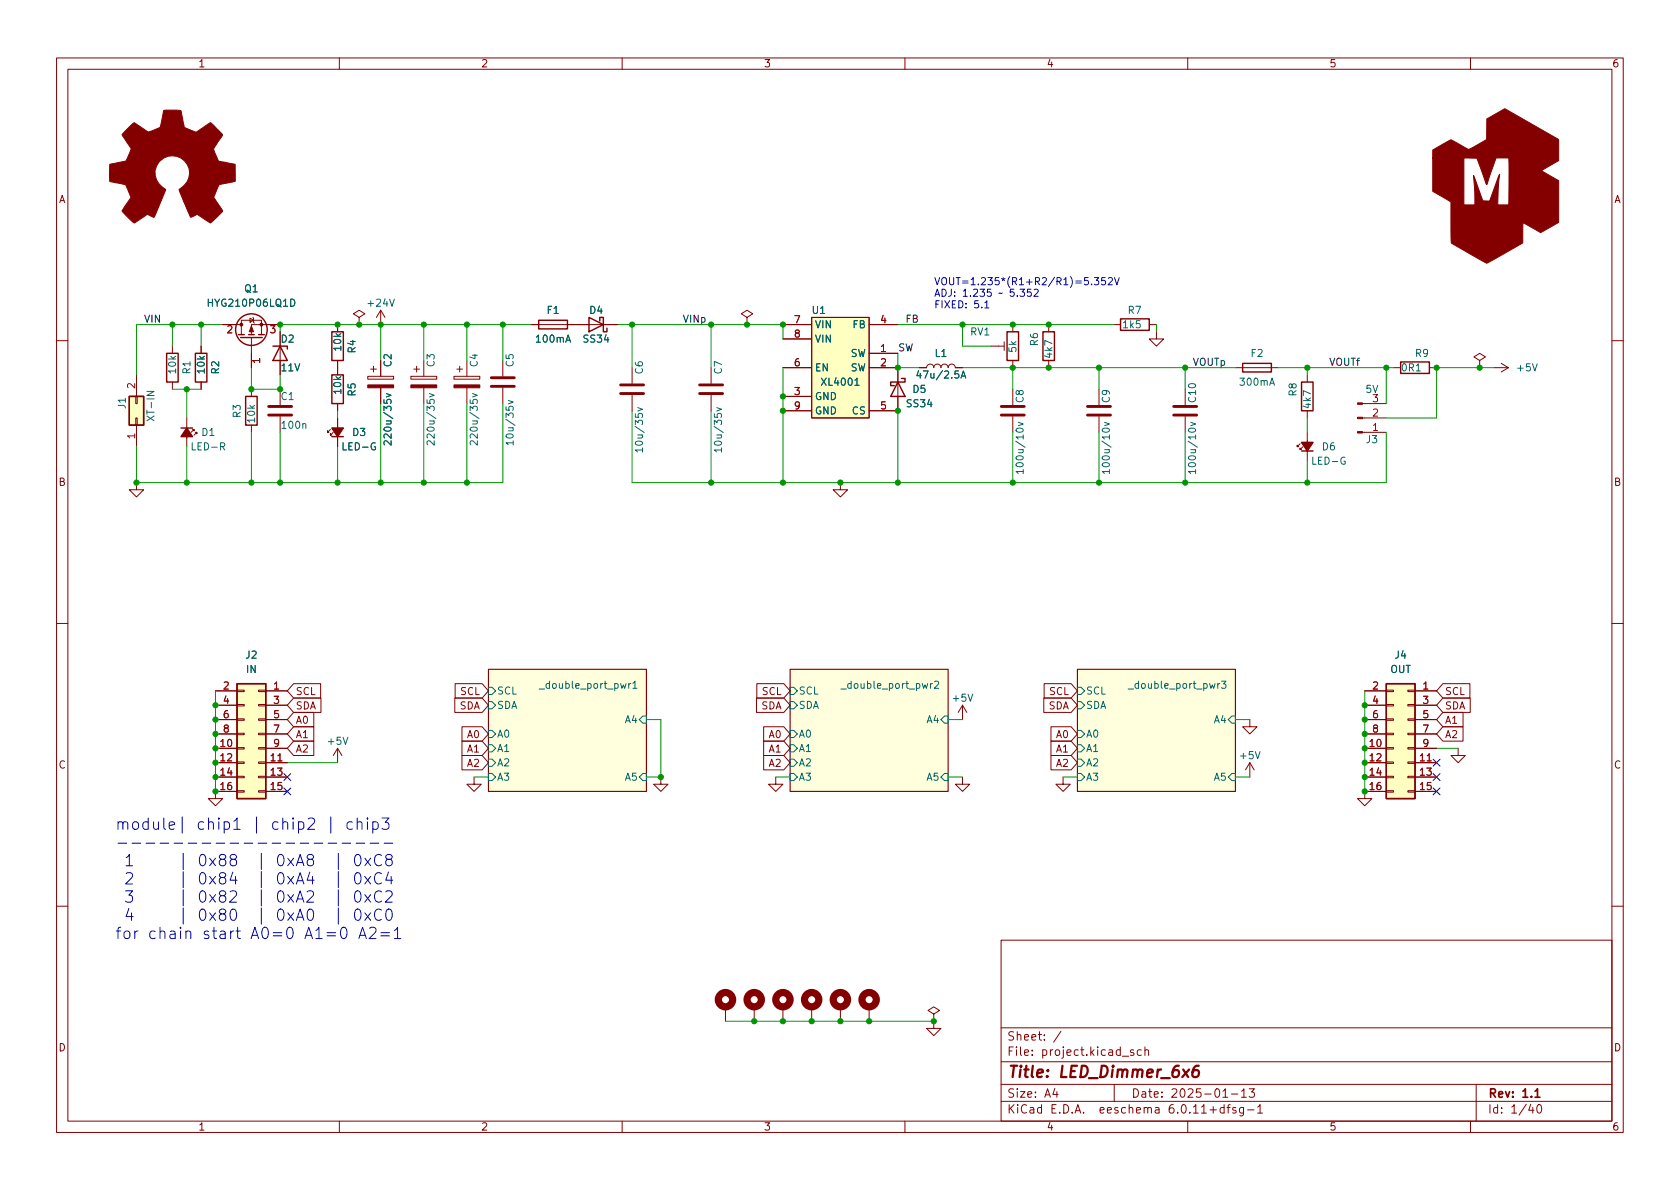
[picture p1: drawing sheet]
<svg xmlns="http://www.w3.org/2000/svg" width="297mm" height="210mm" viewBox="0 0 297 210" stroke-linecap="round" stroke-linejoin="round" font-family="sans-serif">
<g fill="none" stroke="#840000" stroke-width=".18">
<path d="M10 10.2h277v190.1h-277zM12 12.2h273v186.1h-273zM60 10.2v2M110 10.2v2M160 10.2v2M210 10.2v2M260 10.2v2M39.4 57.4h3.3M42.7 59.2v-2.6h3.5v2.6M44.2 56.3l.6 .3-.6 .4zM44.4 59.7v5.3M44.7 56.1l.1 .2v.7l.2 .1"/>
<path d="M49.5 57.4h-5.1v1.8M49.5 58.7v7.6M59.7 57.4v1.3M63.5 56.1l1-.6-1-.6-1 .6 1 .6v1.3M63.5 57.4h.1M67.3 54.9v2.5M67.3 54.9l-.8 1.2M67.3 54.9l.8 1.2M94 57.4h15.2M132.1 56.1l1-.6-1-.6-1 .6 1 .6v1.3M132.1 57.4h.1M138.4 57.4h5.1"/>
<path d="M138.4 59.9h5.1M143.5 56.1h10.2v17.8h-10.2zM153.7 57.4h5M179.1 57.4v1.3M185.4 57.4v1.3M196.8 57.4h1.3M203.2 57.4h1.3M204.5 58.7v1.2h1.2l-1.2 1.3-1.3-1.3h1.3M10 60.2h2M24 73.9h.3v1.3h-.3zM24 70.1h.3v1.3h-.3zM24.1 66.3v3.8"/>
<path d="M24.1 75.2v3.8M30.5 61.2v1.3M30.5 67.6v1.2M33 73.9v5.1M34 75.9h.3v.3v-.3l-.5 .5M34.5 76.4h.3v.3v-.3l-.5 .6M35.6 61.2v1.3M35.6 67.6v1.2M44.4 68.8v1.3M44.4 75.2v1.2M49.5 68.8v2.8M49.5 73.7v2.7"/>
<path d="M58.4 75.9l-.5 .5v-.2v.2h.3M58.9 76.4l-.5 .6v-.3v.3h.3M59.7 63.7v2.6M59.7 71.4v1.2M59.7 73.9v5.1M65 66.5h4.6v.6h-4.6zM65.5 65.3h1M66 64.8v1M67.3 63.7v2.8M67.3 68.6v2.8M72.6 66.5h4.6v.6h-4.6zM73.2 65.3h1"/>
<path d="M73.7 64.8v1M74.9 63.7v2.8M74.9 68.6v2.8M80.3 66.5h4.5v.6h-4.5zM80.8 65.3h1M81.3 64.8v1M82.5 63.7v2.8M82.5 68.6v2.8M88.9 63.7v2.8M88.9 68.6v2.8M111.8 65v2.8M111.8 69.8v2.8"/>
<path d="M125.7 65v2.8M125.7 69.8v2.8M138.4 65h5.1M138.4 70.1h5.1M138.4 72.6h5.1M153.7 65h5v7.6h-5M153.7 62.5h5M162.6 65h1.2a.64 .64 0 0 1 .7-.6 .64 .64 0 0 1 .6 .6 .64 .64 0 0 1 .6-.6 .64 .64 0 0 1 .7 .6 .64 .64 0 0 1 .6-.6 .64 .64 0 0 1 .6 .6 .64 .64 0 0 1 .7-.6 .64 .64 0 0 1 .6 .6h1.3M175.3 61.2h2.2M177.5 60.4v1.6M179.1 63.7v1.3M179.1 68.8v2.8"/>
<path d="M179.1 73.7v2.7M185.4 63.7v1.3M194.3 68.8v2.8M194.3 73.7v2.7M209.5 68.8v2.8M209.5 73.7v2.7M218.4 65h7.7M229.9 78.5l-.5 .5v-.3v.3h.2M230.4 79l-.5 .5v-.3v.3h.2M231.1 66.3v1.3M231.1 72.6v1.3M231.1 76.4v5.1"/>
<path d="M240.9 71.4h4.2M240.9 73.9h4.2M240.9 76.4h4.2M246.4 65h1.2M252.7 65h1.3M261.6 63.7l1-.6-1-.6-1 .6 1 .6v1.3M261.6 65h.1M264.2 65h2.5M265.4 64.3l1.3 .7M266.7 65l-1.3 .8M285 60.2h2M24.1 85.3v1.3h1.3l-1.3 1.3-1.2-1.3h1.2"/>
<path d="M148.6 85.3v1.3h1.3l-1.3 1.3-1.3-1.3h1.3M10 110.2h2M285 110.2h2M38.1 122.2h3.8M38.1 132.3h3.8M38.1 134.9h3.8M38.1 137.4h3.8M38.1 124.7h3.8M38.1 127.2h3.8M38.1 129.8h3.8M41.9 139.8h1.3v.3h-1.3zM41.9 137.3h1.3v.2h-1.3z"/>
<path d="M41.9 134.7h1.3v.3h-1.3zM41.9 132.2h1.3v.3h-1.3zM41.9 129.7h1.3v.2h-1.3zM41.9 127.1h1.3v.3h-1.3zM41.9 124.6h1.3v.2h-1.3zM41.9 122h1.3v.3h-1.3zM41.9 139.9h-3.8v1.3h-1.3l1.3 1.3 1.3-1.3h-1.3M45.7 139.8h1.3v.3h-1.3zM45.7 137.3h1.3v.2h-1.3zM45.7 134.7h1.3v.3h-1.3zM45.7 132.2h1.3v.3h-1.3zM45.7 129.7h1.3v.2h-1.3z"/>
<path d="M45.7 127.1h1.3v.3h-1.3zM45.7 124.6h1.3v.2h-1.3zM45.7 122h1.3v.3h-1.3zM47 122.2h3.8M47 132.3h3.8M47 134.9h3.8M47 137.4h3.8M47 139.9h3.8M47 124.7h3.8M47 127.2h3.8M47 129.8h3.8M51.9 128.5h3.6v2.6h-3.6l-1.1-1.3z"/>
<path d="M51.9 123.4h4.8v2.6h-4.8l-1.1-1.3zM51.9 131.1h3.6v2.5h-3.6l-1.1-1.3zM51.9 120.9h4.8v2.5h-4.8l-1.1-1.2zM51.9 126h3.6v2.5h-3.6l-1.1-1.3zM59.7 132.3v2.6M59.7 132.3l-.8 1.3M59.7 132.3l.8 1.3M80.4 123.4h4.8l1.2 1.3-1.2 1.3h-4.8zM80.5 120.9h4.7l1.2 1.3-1.2 1.2h-4.7zM81.7 133.6h3.5l1.2 1.3-1.2 1.2h-3.5zM81.7 128.5h3.5l1.2 1.3-1.2 1.3h-3.5zM81.7 131.1h3.5l1.2 1.2-1.2 1.3h-3.5z"/>
<path d="M83.8 137.4v1.3h1.3l-1.3 1.2-1.3-1.2h1.3M116.8 137.4v1.3h1.3l-1.3 1.2-1.2-1.2h1.2M133.8 123.4h4.8l1.1 1.3-1.1 1.3h-4.8zM133.8 120.9h4.8l1.1 1.3-1.1 1.2h-4.8zM135 128.5h3.6l1.1 1.3-1.1 1.3h-3.6zM135 131.1h3.6l1.1 1.2-1.1 1.3h-3.6zM135 133.6h3.6l1.1 1.3-1.1 1.2h-3.6zM137.2 137.4v1.3h1.2l-1.2 1.2-1.3-1.2h1.3M170.2 137.4v1.3h1.2l-1.2 1.2-1.3-1.2h1.3M170.2 124.7l-.8 1.3M170.2 124.7v2.5M170.2 124.7l.7 1.3"/>
<path d="M184.6 123.4h4.8l1.1 1.3-1.1 1.3h-4.8zM184.6 120.9h4.8l1.1 1.3-1.1 1.2h-4.8zM185.8 131.1h3.6l1.1 1.2-1.1 1.3h-3.6zM185.8 133.6h3.6l1.1 1.3-1.1 1.2h-3.6zM185.8 128.5h3.6l1.1 1.3-1.1 1.3h-3.6zM188 137.4v1.3h1.2l-1.2 1.2-1.3-1.2h1.3M221 127.2v1.3h1.2l-1.2 1.3-1.3-1.3h1.3M221 134.9l-.8 1.2M221 134.9v2.5M221 134.9l.7 1.2M241.3 122.2h3.8M241.3 132.3h3.8"/>
<path d="M241.3 134.9h3.8M241.3 137.4h3.8M241.3 124.7h3.8M241.3 127.2h3.8M241.3 129.8h3.8M245.1 139.8h1.3v.3h-1.3zM245.1 137.3h1.3v.2h-1.3zM245.1 134.7h1.3v.3h-1.3zM245.1 132.2h1.3v.3h-1.3zM245.1 129.7h1.3v.2h-1.3zM245.1 127.1h1.3v.3h-1.3zM245.1 124.6h1.3v.2h-1.3z"/>
<path d="M245.1 122h1.3v.3h-1.3zM245.1 139.9h-3.8v1.3h-1.3l1.3 1.3 1.3-1.3h-1.3M248.9 139.8h1.3v.3h-1.3zM248.9 137.3h1.3v.2h-1.3zM248.9 134.7h1.3v.3h-1.3zM248.9 132.2h1.3v.3h-1.3zM248.9 129.7h1.3v.2h-1.3zM248.9 127.1h1.3v.3h-1.3zM248.9 124.6h1.3v.2h-1.3zM248.9 122h1.3v.3h-1.3zM250.2 122.2h3.8M250.2 132.3h3.8"/>
<path d="M250.2 134.9h3.8M250.2 137.4h3.8M250.2 139.9h3.8M250.2 124.7h3.8M250.2 127.2h3.8M250.2 129.8h3.8M255.1 128.5h3.6v2.6h-3.6l-1.1-1.3zM255.1 126h3.6v2.5h-3.6l-1.1-1.3zM255.1 120.9h4.8v2.5h-4.8l-1.1-1.2zM255.1 123.4h4.8v2.6h-4.8l-1.1-1.3zM257.8 132.3v1.3h-1.3l1.3 1.3 1.3-1.3h-1.3M10 160.2h2"/>
<path d="M128.3 178v2.6M133.3 178v2.6M138.4 178v2.6M143.5 178v2.6M148.6 178v2.6M153.7 178v2.6M165.1 179.3l1-.6-1-.7-1 .7 1 .6v1.3M177 166.3h108v32h-108zM285 160.2h2M60 198.3v2M110 198.3v2M160 198.3v2"/>
<path d="M165.1 180.6v1.3h1.3l-1.3 1.2-1.3-1.2h1.3M165.1 180.6h.1M177 194.8h108M177 191.8h108M177 187.8h108M177 181.8h108M182.5 186.5v.1M182.5 185.7v.1M184.6 183.8v.1M184.6 183v.1M187.6 182.4l-1.3 1.9M197 191.8v3"/>
<path d="M201.8 185.7l-.4-.1-.3 .3v.4l.1 .3h.6M202.4 185.8l.2-.2 .4 .1 .1 .9M202.4 185.1v1.5M204.3 195.9h.6v.9M204.9 196.2l-.5 .1a.29 .29 0 0 0-.2 .2 .29 .29 0 0 0 .2 .3h.5M210 198.3v2M217.7 193.5h1.2M219.5 193l.4-.5v1.5M219.5 194h.9M220.6 196.3h1.1M220.9 192.5h.9l-.5 .6 .4 .1v.7l-.2 .1h-.4l-.2-.1M222.4 195.8l.4-.5v1.5"/>
<path d="M222.4 196.8h.8M260 198.3v2M261 191.8v6.5M271.9 195.4l.2-.1a.81 .81 0 0 1 .6 .7 .81 .81 0 0 1-.3 .8h-.2a.81 .81 0 0 1-.6-.6 .81 .81 0 0 1 .3-.8z"/>
</g>
<g fill="#ffd" stroke="#ffd" stroke-width=".18">
<path d="M139.7 118.4h27.9v21.5h-27.9z"/>
<path d="M190.5 118.4h27.9v21.5h-27.9z"/>
<path d="M86.4 118.4h27.9v21.5h-27.9z"/>
</g>
<path d="M86.4 118.4h27.9v21.5h-27.9zM139.7 118.4h27.9v21.5h-27.9zM190.5 118.4h27.9v21.5h-27.9z" fill="none" stroke="#840000" stroke-width=".2"/>
<g fill="none" stroke="#006464" stroke-width=".18">
<path d="M51.4 52.9a.64 .64 0 0 1 .7 .6 .64 .64 0 0 1-.7 .7zM68.9 52.9l.4 1.3 .4-1.3M26 69.2h1.2l-1.2 .7h1.2M39 79l.6-.1 .1-.2v-.3l-.7-.1v1.3M39.3 79l.4 .6M53.5 75l.2-.1 .3 .1 .1 .8M66.3 78.4a.59 .59 0 0 0-.7 .5 .59 .59 0 0 0 .7 .6l.1-.5h-.2M67.9 70.7v.6h.6l-.1-.1v-.5l.2-.1 .4 .1 .2 .2-.2 .4M68.3 69.6l.9 .3-.9 .3M75.5 70.7v.6h.6l-.1-.1v-.5l.2-.1 .5 .1 .1 .2-.1 .4M75.9 69.6l.9 .3-.9 .3M83.1 70.7v.6h.6l-.1-.1 .1-.5 .2-.1 .4 .1 .1 .2-.1 .4"/>
<path d="M83.5 69.6l.9 .3-.9 .3M89.5 71.9v.6l.6 .1-.1-.2v-.4l.2-.2 .4 .1 .1 .2-.1 .5M89.9 70.8l.8 .3-.8 .3M100 60.5l.5-1.3 .4 1.3M100.1 60.1h.7M112.3 73.2v.6h.6l-.1-.2 .1-.4 .2-.1 .4 .1 .1 .1-.1 .5M112.8 72.1l.8 .3-.8 .3M126.3 73.2v.6h.6l-.1-.2v-.4l.2-.1 .5 .1 .1 .1-.1 .5M126.7 72.1l.9 .3-.9 .3M151.2 67.2l.3-.3v1.2M151.2 68.1h.7M169.5 65.6h-.6l-.1 .6 .2-.1h.4l.1 .2v.4l-.2 .2-.5-.2"/>
<path d="M169.9 66.9l.4-1.3 .5 1.3M170 66.5h.6M179.8 75.8a.69 .69 0 0 1 1.1 .3 .72 .72 0 0 1-1.3-.1zM180.1 74.7l.8 .3-.8 .3M195 75.8a.69 .69 0 0 1 1.2 .3 .72 .72 0 0 1-1.3-.1zM195.3 74.7l.9 .3-.9 .3M210.2 75.8a.69 .69 0 0 1 1.2 .3 .72 .72 0 0 1-1.3-.1zM210.5 74.7l.9 .3-.9 .3M224.5 68.1l.4-1.2 .4 1.2M224.6 67.8h.6M250.4 65.6h.7M271 64.3l.4 1.3 .4-1.3"/>
<path d="M237.8 80.9a.59 .59 0 0 0-.7 .6 .59 .59 0 0 0 .7 .5l.1-.4h-.3M60.7 130.4l.4 1.2 .4-1.2M86.4 124.1h.6l.6 .6-.6 .6h-.6zM86.4 121.5h.6l.6 .7-.6 .6h-.6zM86.4 129.2h.6l.6 .6-.6 .6h-.6zM86.4 131.7h.6l.6 .6-.6 .7h-.6zM86.4 134.2h.6l.6 .7-.6 .6h-.6zM86.4 136.8h.6l.6 .6-.6 .6h-.6zM109.7 120.9l.3 .8 .2-.6 .2 .6 .3-.8M111.2 120.9v.8M111.5 120.9l-.3 .2M111.9 120.8l.4-.3v1.2"/>
<path d="M111.9 121.7h.7M113.7 126.6h.6v1.3h-.6l-.7-.7zM113.7 136.8h.6v1.2h-.6l-.7-.6zM139.7 124.1h.6l.7 .6-.7 .6h-.6zM139.7 121.5h.6l.7 .7-.7 .6h-.6zM139.7 129.2h.6l.7 .6-.7 .6h-.6zM139.7 131.7h.6l.7 .6-.7 .7h-.6zM139.7 134.2h.6l.7 .7-.7 .6h-.6zM139.7 136.8h.6l.7 .6-.7 .6h-.6zM164.5 120.9v.8M164.9 120.9l-.4 .2M165.2 120.6l.5-.1 .3 .3-.8 .9h.8"/>
<path d="M166.4 127.2l.6-.6h.6v1.3h-.6zM166.4 137.4l.6-.6h.6v1.2h-.6zM171.1 122.7l.5 1.3 .4-1.3M190.5 124.1h.6l.7 .6-.7 .6h-.6zM190.5 121.5h.6l.7 .7-.7 .6h-.6zM190.5 129.2h.6l.7 .6-.7 .6h-.6zM190.5 131.7h.6l.7 .6-.7 .7h-.6zM190.5 134.2h.6l.7 .7-.7 .6h-.6zM190.5 136.8h.6l.7 .6-.7 .6h-.6zM215.3 120.9v.8M215.7 120.9l-.4 .2M216 120.5h.8l-.5 .4 .4 .2v.5l-.2 .1-.5-.1"/>
<path d="M217.8 126.6h.6v1.3h-.6l-.6-.7zM217.8 136.8h.6v1.2h-.6l-.6-.6zM221.9 132.9l.5 1.3 .4-1.3"/>
</g>
<g fill="none" stroke="#840000" stroke-width=".25">
<path d="M42.2 59.2h1M42.5 59.7h3.9M43.9 59.2h1.1M45.7 59.2h1M58.7 58.7h2v5h-2zM95.2 56.6h5.1v1.6h-5.1zM104.1 56.1l2.6 1.3-2.6 1.3zM106 56.8v-.7h.7v2.6h.6v-.7M178.1 58.7h2v5h-2zM184.4 58.7h2v5h-2zM198.1 56.4h5.1v2h-5.1zM22.9 70.1h2.5v5.1h-2.5z"/>
<path d="M29.5 62.5h2v5.1h-2zM32 75.7h2M34.5 62.5h2.1v5.1h-2.1zM43.4 70.1h2.1v5.1h-2.1zM48.3 61.2h2.5v.5M49.5 61.2l1.3 2.5h-2.5zM58.7 66.3h2v5.1h-2zM58.7 77.2h2M158.7 67.6l1.3 2.5h-2.5zM159.4 66.9h.6v.7h-2.5v.6h.6M219.7 64.3h5.1v1.5h-5.1zM230.1 67.6h2.1v5h-2.1z"/>
<path d="M230.1 79.8h2.1M247.6 64h5.1v2h-5.1zM41.9 120.9h5.1v20.3h-5.1zM245.1 120.9h5.1v20.3h-5.1z"/>
<circle cx="44.4" cy="58.3" r="2.79"/>
</g>
<g fill="#840000" stroke="#840000" stroke-width=".18">
<path d="M253.3 26.5l3.2-1.8 2.4 1.3a1.06 1.06 0 0 0 1.6 0l2.3-1.3 .1-3.7 3.2-1.8 9.5 5.5v3.7l-3.1 1.8 3.1 1.7v7.4l-3.2 1.8-3.1-1.7-.1 3.6-6.3 3.6-6.3-3.6-.1-7.3-3.2-1.9v-5.9h5.5v8.3h2l-.3-5.2 1.7 4.5 1.2 .1 1.7-4.8-.3 5.4h2v-8.3h-2.3l-1.6 4.7-1.8-4.6-7.8-.1z"/>
<path d="M240 71.2h.9v.3h-.9z"/>
<path d="M240 73.8h.9v.2h-.9z"/>
<path d="M240 76.3h.9v.3h-.9z"/>
<path d="M80.3 68.1h4.5v.5h-4.5z"/>
<path d="M72.6 68.1h4.6v.5h-4.6z"/>
<path d="M22.6 22.7l1.1-1 2.4 1.6a4.7 4.7 0 0 0 2.2-.8l.7-3h2.9a.92 .92 0 0 1 .3 1l.4 2 2.1 .9 2.4-1.7a.97 .97 0 0 1 .8 .6l1.4 1.6-1.5 2.3v.2l.2 .6 .6 1.5 3 .6v2.9l-2.8 .6-1 2.3 1.6 2.4-1.5 1.6a.81 .81 0 0 1-.8 .5l-2.2-1.5-1.2 .5-2.1-4.9a3.1 3.1 0 0 0 1.8-3.4 3.1 3.1 0 0 0-2.9-2.5 3.1 3.1 0 0 0-3 2.4 3.1 3.1 0 0 0 1.7 3.4l.1 .1-2 4.9-1.1-.4a3.5 3.5 0 0 0-1.7 .9l-.8 .5-2.1-2a.93 .93 0 0 1 .4-.9l1.2-1.6-.9-2.1a3.7 3.7 0 0 0-1.9-.5l-1-.3v-2.8a.87 .87 0 0 1 .9-.3l2-.5 .6-1.3a.82 .82 0 0 0 0-1.2l-1.3-2.1z"/>
<path d="M44.4 57.7l.4 1h-.7z"/>
<path d="M65 68.1h4.6v.5h-4.6z"/>
<circle cx="46.2" cy="57.4" r=".25"/>
<circle cx="42.7" cy="57.4" r=".25"/>
</g>
<g fill="none" stroke="#840000" stroke-width=".51">
<path d="M47.5 73.4h4.1M47.5 71.9h4.1M86.9 68.3h4M86.9 66.8h4M109.7 69.6h4.1M109.7 68.1h4.1M123.7 69.6h4.1M123.7 68.1h4.1M177 73.4h4.1M177 71.9h4.1M192.3 73.4h4M192.3 71.9h4"/>
<path d="M207.5 73.4h4.1M207.5 71.9h4.1"/>
</g>
<g fill="#840000" stroke="#840000" stroke-width=".25">
<path d="M230.1 78.2h2.1l-1.1 1.6z"/>
<path d="M33 75.7l1 1.5h-2z"/>
<path d="M58.7 75.7h2l-1 1.5z"/>
</g>
<g fill="none" stroke="#840000" stroke-width="1.3">
<circle cx="128.3" cy="176.8" r="1.27"/>
<circle cx="133.3" cy="176.8" r="1.27"/>
<circle cx="138.4" cy="176.8" r="1.27"/>
<circle cx="143.5" cy="176.8" r="1.27"/>
<circle cx="148.6" cy="176.8" r="1.27"/>
<circle cx="153.7" cy="176.8" r="1.27"/>
</g>
<g fill="#ffffc2" stroke="#ffffc2" stroke-width=".18">
<path d="M22.9 70.1h2.5v5.1h-2.5z"/>
<path d="M41.9 120.9h5.1v20.3h-5.1z"/>
<path d="M245.1 120.9h5.1v20.3h-5.1z"/>
<path d="M143.5 56.1h10.2v17.8h-10.2z"/>
</g>
<path d="M40.3 57.7l.5-.1 .2 .4-.8 .9h.8M47.8 57.6h.8l-.4 .5 .4 .1v.5l-.2 .2-.6-.2M45.9 63.7h-1.3l.4 .4M49.1 134.6h.8M252.3 134.6h.8" fill="none" stroke="#a90000" stroke-width=".18"/>
<g fill="none" stroke="#0000c2" stroke-width=".18">
<path d="M175.2 51.1h-.6v.6l.1-.1 .5 .1 .1 .2-.1 .4-.2 .1-.4-.1M193 50.2v.2M193.5 49.1h.8l-.5 .5 .4 .1v.5l-.2 .2-.5-.2M195.4 49.1h-.6l-.1 .6 .2-.1h.5l.1 .2-.1 .4-.2 .2-.5-.2M196 49.2l.4-.1 .3 .4-.8 .9h.8M197 49.1l.5 1.3 .4-1.3M20.9 149.1h1.5M23.3 149.1h1.6M25.8 149.1h1.5M28.3 149.1h1.5M30.8 149.1h1.5M32.2 144.5v2.8"/>
<path d="M33.3 149.1h1.5M35.7 149.1h1.6M38.2 149.1h1.5M40.7 149.1h1.5M41.3 145.2l.6-.5v2M41.3 146.7h1.2M43.2 149.1h1.5M45.6 149.1h1.6M46.2 150.9v2.9M46.2 154.1v2.9M46.2 157.3v2.9M48.1 149.1h1.5"/>
<path d="M49.3 151.2a.47 .47 0 0 1 .8 .3 1.03 1.03 0 0 1-.6 1.6 1.33 1.33 0 0 1-.2-1.9zM49.3 154.4a.47 .47 0 0 1 .8 .3 1.03 1.03 0 0 1-.6 1.6 1.33 1.33 0 0 1-.2-1.9zM49.3 157.6a.47 .47 0 0 1 .8 .3 1.03 1.03 0 0 1-.6 1.6 1.33 1.33 0 0 1-.2-1.9zM50.6 149.1h1.5M53.1 149.1h1.5M55.5 149.1h1.6M58 149.1h1.5M59.8 150.9v2.9M59.8 154.1v2.9M59.8 157.3v2.9M60.5 149.1h1.5M62.9 154.5a.48 .48 0 0 1 .5-.2 .48 .48 0 0 1 .3 .4 1.03 1.03 0 0 1-.5 1.6 1.22 1.22 0 0 1-.3-1.8z"/>
<path d="M62.9 157.7a.48 .48 0 0 1 .5-.2 .48 .48 0 0 1 .3 .4 1.03 1.03 0 0 1-.5 1.6 1.22 1.22 0 0 1-.3-1.8zM63 151.2a.47 .47 0 0 1 .7 .3 1.03 1.03 0 0 1-.5 1.6 1.33 1.33 0 0 1-.2-1.9zM63 149.1h1.5M65.4 149.1h1.6M67.9 149.1h1.5M32.9 164.8a.5 .5 0 0 1 .8 .1v1.1M41.7 164.6h.8M42 164v1.7l.1 .2 .4 .1M46.2 160.6v2.8M49.3 160.8a.47 .47 0 0 1 .8 .3 1.03 1.03 0 0 1-.6 1.7 1.33 1.33 0 0 1-.2-2zM59.8 160.6v2.8M62.9 160.9a.48 .48 0 0 1 .5-.1 .48 .48 0 0 1 .3 .3 1.03 1.03 0 0 1-.5 1.7 1.22 1.22 0 0 1-.3-1.9z"/>
</g>
<g fill="none" stroke="#009600" stroke-width=".18">
<path d="M30.5 57.4v3.8M35.6 57.4v3.8M39.4 57.4h-15.3v8.9M67.3 57.4v6.3M74.9 57.4v6.3M82.5 57.4v6.3M88.9 57.4v6.3M94 57.4h-44.5v1.3M109.2 57.4h29.2v2.5M111.8 57.4v7.6M125.7 57.4v7.6M158.7 57.4h38.1"/>
<path d="M170.2 57.4v3.8h5.1M204.5 57.4v1.3M30.5 68.8h5.1M33 68.8v5.1M33 79v6.3M44.4 65v3.8h5.1v-2.5M44.4 76.4v8.9M49.5 76.4v8.9M59.7 72.6v1.3M59.7 79v6.3M67.3 71.4v13.9M74.9 71.4v13.9"/>
<path d="M82.5 71.4v13.9M88.9 71.4v13.9h-64.8v-6.3M111.8 72.6v12.7h133.3v-8.9M125.7 72.6v12.7M138.4 65v20.3M158.7 62.5v2.5h3.9M158.7 72.6v12.7M170.2 65h48.2M179.1 65v3.8M179.1 76.4v8.9M194.3 65v3.8M194.3 76.4v8.9"/>
<path d="M209.5 65v3.8M209.5 76.4v8.9M226.1 65h20.3M231.1 65v1.3M231.1 73.9v2.5M245.1 65v6.4M264.2 65h-10.2v8.9h-8.9M231.1 81.5v3.8M38.1 122.2v17.7M50.8 134.9h8.9M83.8 137.4h2.6M114.3 127.2h2.5v10.2h-2.5"/>
<path d="M137.2 137.4h2.5M167.6 137.4h2.6M167.6 127.2h2.6M188 137.4h2.5M218.4 137.4h2.6M218.4 127.2h2.6M241.3 122.2v17.7M254 132.3h3.8M128.3 180.6h36.8"/>
</g>
<path d="M50.2 139.3l1.2 1.3M50.2 136.8l1.2 1.2M51.4 139.3l-1.2 1.3M51.4 136.8l-1.2 1.2M253.4 134.3l1.2 1.2M253.4 139.3l1.2 1.3M253.4 136.8l1.2 1.2M254.6 134.3l-1.2 1.2M254.6 139.3l-1.2 1.3M254.6 136.8l-1.2 1.2" fill="none" stroke="#000084" stroke-width=".18"/>
<g fill="#009600" stroke="#009600" stroke-width=".18">
<circle cx="179.1" cy="57.4" r=".46"/>
<circle cx="138.4" cy="57.4" r=".46"/>
<circle cx="138.4" cy="72.6" r=".46"/>
<circle cx="138.4" cy="70.1" r=".46"/>
<circle cx="148.6" cy="85.3" r=".46"/>
<circle cx="138.4" cy="85.3" r=".46"/>
<circle cx="185.4" cy="57.4" r=".46"/>
<circle cx="170.2" cy="57.4" r=".46"/>
<circle cx="179.1" cy="65" r=".46"/>
<circle cx="194.3" cy="85.3" r=".46"/>
<circle cx="185.4" cy="65" r=".46"/>
<circle cx="241.3" cy="127.2" r=".46"/>
<circle cx="231.1" cy="85.3" r=".46"/>
<circle cx="241.3" cy="124.7" r=".46"/>
<circle cx="241.3" cy="129.8" r=".46"/>
<circle cx="241.3" cy="139.9" r=".46"/>
<circle cx="241.3" cy="132.3" r=".46"/>
<circle cx="241.3" cy="137.4" r=".46"/>
<circle cx="241.3" cy="134.9" r=".46"/>
<circle cx="158.7" cy="65" r=".46"/>
<circle cx="158.7" cy="72.6" r=".46"/>
<circle cx="194.3" cy="65" r=".46"/>
<circle cx="179.1" cy="85.3" r=".46"/>
<circle cx="158.7" cy="85.3" r=".46"/>
<circle cx="254" cy="65" r=".46"/>
<circle cx="209.5" cy="85.3" r=".46"/>
<circle cx="245.1" cy="65" r=".46"/>
<circle cx="231.1" cy="65" r=".46"/>
<circle cx="209.5" cy="65" r=".46"/>
<circle cx="261.6" cy="65" r=".46"/>
<circle cx="116.8" cy="137.4" r=".46"/>
<circle cx="125.7" cy="85.3" r=".46"/>
<circle cx="153.7" cy="180.6" r=".46"/>
<circle cx="148.6" cy="180.6" r=".46"/>
<circle cx="143.5" cy="180.6" r=".46"/>
<circle cx="138.4" cy="180.6" r=".46"/>
<circle cx="133.3" cy="180.6" r=".46"/>
<circle cx="165.1" cy="180.6" r=".46"/>
<circle cx="49.5" cy="68.8" r=".46"/>
<circle cx="35.6" cy="57.4" r=".46"/>
<circle cx="30.5" cy="57.4" r=".46"/>
<circle cx="33" cy="68.8" r=".46"/>
<circle cx="49.5" cy="57.4" r=".46"/>
<circle cx="132.1" cy="57.4" r=".46"/>
<circle cx="111.8" cy="57.4" r=".46"/>
<circle cx="125.7" cy="57.4" r=".46"/>
<circle cx="82.5" cy="85.3" r=".46"/>
<circle cx="74.9" cy="85.3" r=".46"/>
<circle cx="59.7" cy="85.3" r=".46"/>
<circle cx="88.9" cy="57.4" r=".46"/>
<circle cx="82.5" cy="57.4" r=".46"/>
<circle cx="74.9" cy="57.4" r=".46"/>
<circle cx="67.3" cy="57.4" r=".46"/>
<circle cx="63.5" cy="57.4" r=".46"/>
<circle cx="59.7" cy="57.4" r=".46"/>
<circle cx="38.1" cy="127.2" r=".46"/>
<circle cx="38.1" cy="124.7" r=".46"/>
<circle cx="44.4" cy="68.8" r=".46"/>
<circle cx="24.1" cy="85.3" r=".46"/>
<circle cx="67.3" cy="85.3" r=".46"/>
<circle cx="33" cy="85.3" r=".46"/>
<circle cx="49.5" cy="85.3" r=".46"/>
<circle cx="44.4" cy="85.3" r=".46"/>
<circle cx="38.1" cy="139.9" r=".46"/>
<circle cx="38.1" cy="137.4" r=".46"/>
<circle cx="38.1" cy="134.9" r=".46"/>
<circle cx="38.1" cy="132.3" r=".46"/>
<circle cx="38.1" cy="129.8" r=".46"/>
</g>
<g font-size="2.8" fill="#0000c2">
<text x="20.3" y="146.7">module|</text>
<text x="34.8" y="146.7">chip1</text>
<text x="44.6" y="146.7">|</text>
<text x="48.2" y="146.7">chip2</text>
<text x="58.1" y="146.7">|</text>
<text x="61.7" y="146.7">chip3</text>
<text x="22" y="153.2">1</text>
<text x="32.3" y="153.2">|</text>
<text x="35.9" y="153.2">0x88</text>
<text x="50.1" y="153.2">0xA8</text>
<text x="64.2" y="153.2">0xC8</text>
<text x="22" y="156.4">2</text>
<text x="22" y="159.6">3</text>
<text x="32.3" y="156.4">|</text>
<text x="32.3" y="159.6">|</text>
<text x="35.9" y="156.4">0x84</text>
<text x="35.9" y="159.6">0x82</text>
<text x="50.1" y="156.4">0xA4</text>
<text x="50.1" y="159.6">0xA2</text>
<text x="64.2" y="156.4">0xC4</text>
<text x="64.2" y="159.6">0xC2</text>
<text x="20.3" y="166.1">for</text>
<text x="22" y="162.8">4</text>
<text x="26.2" y="166.1">chain</text>
<text x="32.3" y="162.8">|</text>
<text x="35.9" y="162.8">0x80</text>
<text x="36" y="166.1">start</text>
<text x="44.6" y="166.1">A0=0</text>
<text x="50.1" y="162.8">0xA0</text>
<text x="54.3" y="166.1">A1=0</text>
<text x="63.9" y="166.1">A2=1</text>
<text x="64.2" y="162.8">0xC0</text>
</g>
<g font-size="2.8" fill="#840000">
<text x="178" y="191.2">Title:</text>
<text x="187.3" y="191.2">LED_Dimmer_6x6</text>
</g>
<g font-size="2.1" fill="#840000">
<text x="178" y="184.5">Sheet:</text>
<text x="178" y="187.2">File:</text>
<text x="184.4" y="187.2">project.kicad_sch</text>
<text x="178" y="197.4">KiCad</text>
<text x="178" y="194.6">Size:</text>
<text x="184.7" y="194.6">A4</text>
<text x="185.7" y="197.4">E.D.A.</text>
<text x="194.6" y="197.4">eeschema</text>
<text x="200" y="194.6">Date:</text>
<text x="207" y="197.4">6.0.11+dfsg-1</text>
<text x="207" y="194.6">2025-01-13</text>
<text x="263" y="194.6">Rev:</text>
<text x="263" y="197.4">Id:</text>
<text x="267.1" y="197.4">1/40</text>
<text x="269.1" y="194.6">1.1</text>
</g>
<g font-size="1.8" fill="#840000">
<text x="35" y="12.3">1</text>
<text x="85" y="12.3">2</text>
<text x="135" y="12.3">3</text>
<text x="185" y="12.3">4</text>
<text x="235" y="12.3">5</text>
<text x="285" y="12.3">6</text>
<text x="10.4" y="36.3">A</text>
<text x="285.4" y="36.3">A</text>
<text x="10.3" y="86.3">B</text>
<text x="285.3" y="86.3">B</text>
<text x="52.2" y="125.8">SDA</text>
<text x="52.2" y="123.3">SCL</text>
<text x="81.2" y="125.8">SDA</text>
<text x="81.3" y="123.3">SCL</text>
<text x="134.6" y="125.8">SDA</text>
<text x="134.6" y="123.3">SCL</text>
<text x="185.4" y="125.8">SDA</text>
<text x="185.4" y="123.3">SCL</text>
<text x="255.4" y="123.3">SCL</text>
<text x="255.4" y="125.8">SDA</text>
<text x="52.2" y="130.9">A1</text>
<text x="52.2" y="128.4">A0</text>
<text x="82.5" y="130.9">A0</text>
<text x="135.8" y="130.9">A0</text>
<text x="186.6" y="130.9">A0</text>
<text x="255.4" y="130.9">A2</text>
<text x="255.4" y="128.4">A1</text>
<text x="10.3" y="136.3">C</text>
<text x="52.2" y="133.4">A2</text>
<text x="82.5" y="136">A2</text>
<text x="82.5" y="133.4">A1</text>
<text x="135.8" y="133.4">A1</text>
<text x="135.8" y="136">A2</text>
<text x="186.6" y="133.4">A1</text>
<text x="186.6" y="136">A2</text>
<text x="285.3" y="136.3">C</text>
<text x="10.3" y="186.3">D</text>
<text x="285.3" y="186.3">D</text>
<text x="35" y="200.3">1</text>
<text x="85" y="200.3">2</text>
<text x="135" y="200.3">3</text>
<text x="185" y="200.3">4</text>
<text x="235" y="200.3">5</text>
<text x="285" y="200.3">6</text>
</g>
<g font-size="1.8" fill="#006464">
<text x="43.1" y="52.1">Q1</text>
<text x="36.5" y="54.6">HYG210P06LQ1D</text>
<text x="64.7" y="54.6">+24V</text>
<text x="96.6" y="55.9">F1</text>
<text x="104.1" y="55.9">D4</text>
<text x="143.4" y="55.9">U1</text>
<text x="144" y="58.4">VIN</text>
<text x="150.7" y="58.4">FB</text>
<text x="171.5" y="59.7">RV1</text>
<text x="198.3" y="58.4">1k5</text>
<text x="199.3" y="55.9">R7</text>
<text x="49.5" y="61">D2</text>
<text x="60.7" y="62.3" transform="rotate(-90 60.7 62.3)">10k</text>
<text x="63.3" y="62.6" transform="rotate(-90 63.3 62.6)">R4</text>
<text x="69.6" y="65" transform="rotate(-90 69.6 65)">C2</text>
<text x="77.2" y="65" transform="rotate(-90 77.2 65)">C3</text>
<text x="84.8" y="65" transform="rotate(-90 84.8 65)">C4</text>
<text x="91.2" y="65" transform="rotate(-90 91.2 65)">C5</text>
<text x="94.5" y="61">100mA</text>
<text x="102.9" y="61">SS34</text>
<text x="144" y="61">VIN</text>
<text x="150.3" y="63.5">SW</text>
<text x="165.2" y="63.5">L1</text>
<text x="180.1" y="62.5" transform="rotate(-90 180.1 62.5)">5k</text>
<text x="183.9" y="61.3" transform="rotate(-90 183.9 61.3)">R6</text>
<text x="186.4" y="63.5" transform="rotate(-90 186.4 63.5)">4k7</text>
<text x="221" y="63.5">F2</text>
<text x="250.1" y="63.5">R9</text>
<text x="31.5" y="66.3" transform="rotate(-90 31.5 66.3)">10k</text>
<text x="34" y="66.3" transform="rotate(-90 34 66.3)">R1</text>
<text x="36.6" y="66.3" transform="rotate(-90 36.6 66.3)">10k</text>
<text x="39.1" y="66.3" transform="rotate(-90 39.1 66.3)">R2</text>
<text x="49.5" y="66">11V</text>
<text x="49.5" y="71.1">C1</text>
<text x="60.7" y="69.9" transform="rotate(-90 60.7 69.9)">10k</text>
<text x="63.3" y="70.2" transform="rotate(-90 63.3 70.2)">R5</text>
<text x="114.1" y="66.3" transform="rotate(-90 114.1 66.3)">C6</text>
<text x="128" y="66.3" transform="rotate(-90 128 66.3)">C7</text>
<text x="144" y="71.1">GND</text>
<text x="144" y="66">EN</text>
<text x="145" y="68.6">XL4001</text>
<text x="150.3" y="66">SW</text>
<text x="161.2" y="69.9">D5</text>
<text x="161.8" y="67.3">47u/2.5A</text>
<text x="181.4" y="71.4" transform="rotate(-90 181.4 71.4)">C8</text>
<text x="196.6" y="71.4" transform="rotate(-90 196.6 71.4)">C9</text>
<text x="211.8" y="71.4" transform="rotate(-90 211.8 71.4)">C10</text>
<text x="219" y="68.6">300mA</text>
<text x="229.6" y="70.2" transform="rotate(-90 229.6 70.2)">R8</text>
<text x="241.3" y="69.9">5V</text>
<text x="247.6" y="66">0R1</text>
<text x="268" y="66">+5V</text>
<text x="22.6" y="72.4" transform="rotate(-90 22.6 72.4)">J1</text>
<text x="27.7" y="74.7" transform="rotate(-90 27.7 74.7)">XT-IN</text>
<text x="35.5" y="77.5">D1</text>
<text x="42.9" y="74" transform="rotate(-90 42.9 74)">R3</text>
<text x="45.5" y="75" transform="rotate(-90 45.5 75)">10k</text>
<text x="49.5" y="76.2">100n</text>
<text x="62.2" y="77.5">D3</text>
<text x="144" y="73.7">GND</text>
<text x="150.5" y="73.7">CS</text>
<text x="160.1" y="72.4">SS34</text>
<text x="232.2" y="72.4" transform="rotate(-90 232.2 72.4)">4k7</text>
<text x="33.6" y="80">LED-R</text>
<text x="60.3" y="80">LED-G</text>
<text x="69.6" y="79" transform="rotate(-90 69.6 79)">220u/35v</text>
<text x="77.2" y="79" transform="rotate(-90 77.2 79)">220u/35v</text>
<text x="84.8" y="79" transform="rotate(-90 84.8 79)">220u/35v</text>
<text x="91.2" y="79" transform="rotate(-90 91.2 79)">10u/35v</text>
<text x="114.1" y="80.3" transform="rotate(-90 114.1 80.3)">10u/35v</text>
<text x="128" y="80.3" transform="rotate(-90 128 80.3)">10u/35v</text>
<text x="231.7" y="82.6">LED-G</text>
<text x="233.6" y="80">D6</text>
<text x="241.4" y="78.7">J3</text>
<text x="181.4" y="84.1" transform="rotate(-90 181.4 84.1)">100u/10v</text>
<text x="196.6" y="84.1" transform="rotate(-90 196.6 84.1)">100u/10v</text>
<text x="211.8" y="84.1" transform="rotate(-90 211.8 84.1)">100u/10v</text>
<text x="43.3" y="116.8">J2</text>
<text x="43.4" y="119.4">IN</text>
<text x="245.8" y="119.4">OUT</text>
<text x="246.5" y="116.8">J4</text>
<text x="87.8" y="125.7">SDA</text>
<text x="87.8" y="123.2">SCL</text>
<text x="95.3" y="122.2">_double_port_pwr1</text>
<text x="141.2" y="125.7">SDA</text>
<text x="141.2" y="123.2">SCL</text>
<text x="148.6" y="122.2">_double_port_pwr2</text>
<text x="168.2" y="124.5">+5V</text>
<text x="192" y="125.7">SDA</text>
<text x="192" y="123.2">SCL</text>
<text x="199.4" y="122.2">_double_port_pwr3</text>
<text x="87.8" y="130.8">A0</text>
<text x="110.4" y="128.3">A4</text>
<text x="141.2" y="130.8">A0</text>
<text x="163.7" y="128.3">A4</text>
<text x="192" y="130.8">A0</text>
<text x="214.5" y="128.3">A4</text>
<text x="57.7" y="132.1">+5V</text>
<text x="87.8" y="133.4">A1</text>
<text x="87.8" y="135.9">A2</text>
<text x="141.2" y="133.4">A1</text>
<text x="141.2" y="135.9">A2</text>
<text x="192" y="133.4">A1</text>
<text x="192" y="135.9">A2</text>
<text x="219" y="134.6">+5V</text>
<text x="87.8" y="138.4">A3</text>
<text x="110.4" y="138.4">A5</text>
<text x="141.2" y="138.4">A3</text>
<text x="163.7" y="138.4">A5</text>
<text x="192" y="138.4">A3</text>
<text x="214.5" y="138.4">A5</text>
</g>
<g font-size="1.8" fill="#0000c2">
<text x="165.1" y="50.4">VOUT=1.235*(R1+R2/R1)=5.352V</text>
<text x="165.1" y="52.5">ADJ: 1.235</text>
<text x="176.7" y="52.5">~ 5.352</text>
<text x="165.1" y="54.5">FIXED:</text>
<text x="172.1" y="54.5">5.1</text>
</g>
<g font-size="1.8" fill="#0f0f0f">
<text x="25.4" y="57">VIN</text>
<text x="120.6" y="57">VINp</text>
<text x="160" y="57">FB</text>
<text x="158.7" y="62.1">SW</text>
<text x="210.8" y="64.7">VOUTp</text>
<text x="234.9" y="64.7">VOUTf</text>
</g>
<g font-size="1.8" fill="#a90000">
<text x="140.3" y="57.1">7</text>
<text x="140.3" y="59.7">8</text>
<text x="155.5" y="57.1">4</text>
<text x="46.7" y="64.4" transform="rotate(-90 46.7 64.4)">1</text>
<text x="140.3" y="64.8">6</text>
<text x="155.5" y="62.2">1</text>
<text x="155.5" y="64.8">2</text>
<text x="23.9" y="68.9" transform="rotate(-90 23.9 68.9)">2</text>
<text x="140.3" y="69.8">3</text>
<text x="242.5" y="71.1">3</text>
<text x="23.9" y="77.8" transform="rotate(-90 23.9 77.8)">1</text>
<text x="140.3" y="72.4">9</text>
<text x="155.5" y="72.4">5</text>
<text x="242.5" y="76.2">1</text>
<text x="242.5" y="73.7">2</text>
<text x="39.3" y="121.9">2</text>
<text x="39.3" y="124.5">4</text>
<text x="48.2" y="121.9">1</text>
<text x="48.2" y="124.5">3</text>
<text x="242.5" y="121.9">2</text>
<text x="242.5" y="124.5">4</text>
<text x="251.4" y="121.9">1</text>
<text x="251.4" y="124.5">3</text>
<text x="39.3" y="127">6</text>
<text x="39.3" y="129.5">8</text>
<text x="48.2" y="127">5</text>
<text x="48.2" y="129.5">7</text>
<text x="242.5" y="127">6</text>
<text x="242.5" y="129.5">8</text>
<text x="251.4" y="127">5</text>
<text x="251.4" y="129.5">7</text>
<text x="38.7" y="132.1">10</text>
<text x="38.7" y="134.6">12</text>
<text x="38.7" y="137.2">14</text>
<text x="47.6" y="134.6">11</text>
<text x="47.6" y="137.2">13</text>
<text x="48.2" y="132.1">9</text>
<text x="241.9" y="132.1">10</text>
<text x="241.9" y="134.6">12</text>
<text x="241.9" y="137.2">14</text>
<text x="250.8" y="134.6">11</text>
<text x="250.8" y="137.2">13</text>
<text x="251.4" y="132.1">9</text>
<text x="38.7" y="139.7">16</text>
<text x="47.6" y="139.7">15</text>
<text x="241.9" y="139.7">16</text>
<text x="250.8" y="139.7">15</text>
</g>
</svg>
